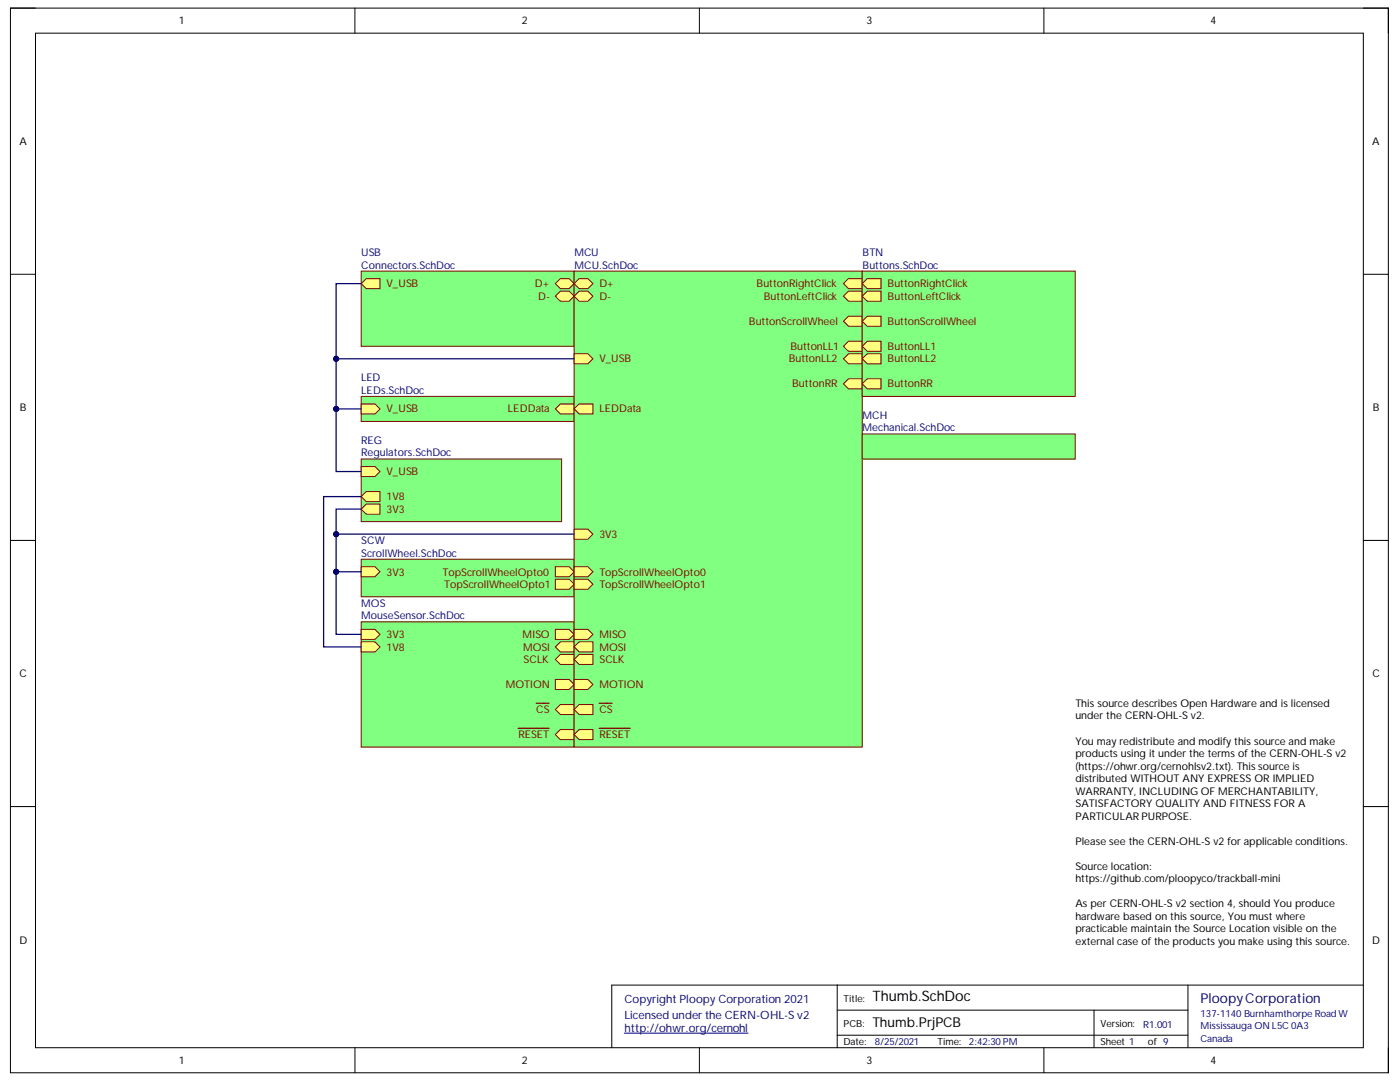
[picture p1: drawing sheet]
<svg xmlns="http://www.w3.org/2000/svg" width="279mm" height="216mm" viewBox="0 0 279 216" stroke-linecap="round" stroke-linejoin="round" font-family="sans-serif">
<path d="M2.1 1.6h275v212.5h-275z" fill="none" stroke="#000" stroke-width=".2"/>
<path d="M7.1 6.6h265v202.5h-265z" fill-rule="evenodd" fill="#fff"/>
<g fill="none" stroke="#000" stroke-width=".2">
<path d="M2.1 1.6h5M7.1 6.6h265v202.5h-265zM70.8 1.6v5M139.6 1.6v5M208.3 1.6v5M272.1 1.6h5v5M2.1 54.7h5M272.1 54.7h5M2.1 107.8h5M272.1 107.8h5M2.1 160.9h5M272.1 160.9h5"/>
<path d="M167.1 196.6v12.5M237.1 196.6v12.5M272.1 196.6h-150v12.5M70.8 209.1v5M139.6 209.1v5M167.1 201.6h70M167.1 206.6h70M208.3 209.1v5M218.3 201.6v7.5M277.1 209.1v5"/>
</g>
<path d="M124.6 206.2h24.7" fill="none" stroke="#000080" stroke-width=".2"/>
<path d="M72.1 54.1h42.5v15h-42.5z" fill-rule="evenodd" fill="#80ff80"/>
<path d="M72.1 54.1h42.5v15h-42.5z" fill="none" stroke="#800000" stroke-width=".2"/>
<path d="M110.8 56.6l1-1h1.8l1 1-1 1h-1.8z" fill-rule="evenodd" fill="#ffff80"/>
<path d="M110.8 56.6l1-1h1.8l1 1-1 1h-1.8z" fill="none" stroke="#800000" stroke-width=".2"/>
<path d="M72.1 56.6l1-1h2.7v2h-2.7z" fill-rule="evenodd" fill="#ffff80"/>
<path d="M72.1 56.6l1-1h2.7v2h-2.7z" fill="none" stroke="#800000" stroke-width=".2"/>
<path d="M110.8 59.1l1-1h1.8l1 1-1 1h-1.8z" fill-rule="evenodd" fill="#ffff80"/>
<path d="M110.8 59.1l1-1h1.8l1 1-1 1h-1.8z" fill="none" stroke="#800000" stroke-width=".2"/>
<path d="M72.1 79.1h42.5v5h-42.5z" fill-rule="evenodd" fill="#80ff80"/>
<path d="M72.1 79.1h42.5v5h-42.5z" fill="none" stroke="#800000" stroke-width=".2"/>
<path d="M72.1 80.6h2.7l1 1-1 1h-2.7z" fill-rule="evenodd" fill="#ffff80"/>
<path d="M72.1 80.6h2.7l1 1-1 1h-2.7z" fill="none" stroke="#800000" stroke-width=".2"/>
<path d="M110.8 81.6l1-1h2.8v2h-2.8z" fill-rule="evenodd" fill="#ffff80"/>
<path d="M110.8 81.6l1-1h2.8v2h-2.8z" fill="none" stroke="#800000" stroke-width=".2"/>
<path d="M72.1 91.6h40v12.5h-40z" fill-rule="evenodd" fill="#80ff80"/>
<path d="M72.1 91.6h40v12.5h-40z" fill="none" stroke="#800000" stroke-width=".2"/>
<path d="M72.1 101.6l1-1h2.7v2h-2.7z" fill-rule="evenodd" fill="#ffff80"/>
<path d="M72.1 101.6l1-1h2.7v2h-2.7z" fill="none" stroke="#800000" stroke-width=".2"/>
<path d="M72.1 93.1h2.7l1 1-1 1h-2.7z" fill-rule="evenodd" fill="#ffff80"/>
<path d="M72.1 93.1h2.7l1 1-1 1h-2.7z" fill="none" stroke="#800000" stroke-width=".2"/>
<path d="M73.1 98.1h2.7v2h-2.7l-1-1z" fill-rule="evenodd" fill="#ffff80"/>
<path d="M73.1 98.1h2.7v2h-2.7l-1-1z" fill="none" stroke="#800000" stroke-width=".2"/>
<path d="M72.1 111.6h42.5v7.5h-42.5z" fill-rule="evenodd" fill="#80ff80"/>
<path d="M72.1 111.6h42.5v7.5h-42.5z" fill="none" stroke="#800000" stroke-width=".2"/>
<path d="M110.8 115.6h2.8l1 1-1 1h-2.8z" fill-rule="evenodd" fill="#ffff80"/>
<path d="M110.8 115.6h2.8l1 1-1 1h-2.8z" fill="none" stroke="#800000" stroke-width=".2"/>
<path d="M110.8 113.1h2.8l1 1-1 1h-2.8z" fill-rule="evenodd" fill="#ffff80"/>
<path d="M110.8 113.1h2.8l1 1-1 1h-2.8z" fill="none" stroke="#800000" stroke-width=".2"/>
<path d="M72.1 113.1h2.7l1 1-1 1h-2.7z" fill-rule="evenodd" fill="#ffff80"/>
<path d="M72.1 113.1h2.7l1 1-1 1h-2.7z" fill="none" stroke="#800000" stroke-width=".2"/>
<path d="M72.1 124.1h42.5v25h-42.5z" fill-rule="evenodd" fill="#80ff80"/>
<path d="M72.1 124.1h42.5v25h-42.5z" fill="none" stroke="#800000" stroke-width=".2"/>
<path d="M72.1 128.1h2.7l1 1-1 1h-2.7z" fill-rule="evenodd" fill="#ffff80"/>
<path d="M72.1 128.1h2.7l1 1-1 1h-2.7z" fill="none" stroke="#800000" stroke-width=".2"/>
<path d="M72.1 125.6h2.7l1 1-1 1h-2.7z" fill-rule="evenodd" fill="#ffff80"/>
<path d="M72.1 125.6h2.7l1 1-1 1h-2.7z" fill="none" stroke="#800000" stroke-width=".2"/>
<path d="M110.8 141.6l1-1h2.8v2h-2.8z" fill-rule="evenodd" fill="#ffff80"/>
<path d="M110.8 141.6l1-1h2.8v2h-2.8z" fill="none" stroke="#800000" stroke-width=".2"/>
<path d="M107 140.3h2.6" fill="none" stroke="#800000" stroke-width=".25"/>
<path d="M110.8 125.6h2.8l1 1-1 1h-2.8z" fill-rule="evenodd" fill="#ffff80"/>
<path d="M110.8 125.6h2.8l1 1-1 1h-2.8z" fill="none" stroke="#800000" stroke-width=".2"/>
<path d="M111.8 128.1h2.8v2h-2.8l-1-1z" fill-rule="evenodd" fill="#ffff80"/>
<path d="M111.8 128.1h2.8v2h-2.8l-1-1z" fill="none" stroke="#800000" stroke-width=".2"/>
<path d="M110.8 131.6l1-1h2.8v2h-2.8z" fill-rule="evenodd" fill="#ffff80"/>
<path d="M110.8 131.6l1-1h2.8v2h-2.8z" fill="none" stroke="#800000" stroke-width=".2"/>
<path d="M110.8 146.6l1-1h2.8v2h-2.8z" fill-rule="evenodd" fill="#ffff80"/>
<path d="M110.8 146.6l1-1h2.8v2h-2.8z" fill="none" stroke="#800000" stroke-width=".2"/>
<path d="M103.4 145.3h6.2" fill="none" stroke="#800000" stroke-width=".25"/>
<path d="M110.8 135.6h2.8l1 1-1 1h-2.8z" fill-rule="evenodd" fill="#ffff80"/>
<path d="M110.8 135.6h2.8l1 1-1 1h-2.8z" fill="none" stroke="#800000" stroke-width=".2"/>
<path d="M114.6 54.1h57.5v95h-57.5z" fill-rule="evenodd" fill="#80ff80"/>
<path d="M114.6 54.1h57.5v95h-57.5z" fill="none" stroke="#800000" stroke-width=".2"/>
<path d="M114.6 56.6l1-1h1.7l1 1-1 1h-1.7z" fill-rule="evenodd" fill="#ffff80"/>
<path d="M114.6 56.6l1-1h1.7l1 1-1 1h-1.7z" fill="none" stroke="#800000" stroke-width=".2"/>
<path d="M114.6 59.1l1-1h1.7l1 1-1 1h-1.7z" fill-rule="evenodd" fill="#ffff80"/>
<path d="M114.6 59.1l1-1h1.7l1 1-1 1h-1.7z" fill="none" stroke="#800000" stroke-width=".2"/>
<path d="M168.3 56.6l1-1h2.8v2h-2.8z" fill-rule="evenodd" fill="#ffff80"/>
<path d="M168.3 56.6l1-1h2.8v2h-2.8z" fill="none" stroke="#800000" stroke-width=".2"/>
<path d="M168.3 59.1l1-1h2.8v2h-2.8z" fill-rule="evenodd" fill="#ffff80"/>
<path d="M168.3 59.1l1-1h2.8v2h-2.8z" fill="none" stroke="#800000" stroke-width=".2"/>
<path d="M168.3 64.1l1-1h2.8v2h-2.8z" fill-rule="evenodd" fill="#ffff80"/>
<path d="M168.3 64.1l1-1h2.8v2h-2.8z" fill="none" stroke="#800000" stroke-width=".2"/>
<path d="M114.6 70.6h2.7l1 1-1 1h-2.7z" fill-rule="evenodd" fill="#ffff80"/>
<path d="M114.6 70.6h2.7l1 1-1 1h-2.7z" fill="none" stroke="#800000" stroke-width=".2"/>
<path d="M169.3 68.1h2.8v2h-2.8l-1-1z" fill-rule="evenodd" fill="#ffff80"/>
<path d="M169.3 68.1h2.8v2h-2.8l-1-1z" fill="none" stroke="#800000" stroke-width=".2"/>
<path d="M168.3 76.6l1-1h2.8v2h-2.8z" fill-rule="evenodd" fill="#ffff80"/>
<path d="M168.3 76.6l1-1h2.8v2h-2.8z" fill="none" stroke="#800000" stroke-width=".2"/>
<path d="M168.3 71.6l1-1h2.8v2h-2.8z" fill-rule="evenodd" fill="#ffff80"/>
<path d="M168.3 71.6l1-1h2.8v2h-2.8z" fill="none" stroke="#800000" stroke-width=".2"/>
<path d="M114.6 81.6l1-1h2.7v2h-2.7z" fill-rule="evenodd" fill="#ffff80"/>
<path d="M114.6 81.6l1-1h2.7v2h-2.7z" fill="none" stroke="#800000" stroke-width=".2"/>
<path d="M114.6 105.6h2.7l1 1-1 1h-2.7z" fill-rule="evenodd" fill="#ffff80"/>
<path d="M114.6 105.6h2.7l1 1-1 1h-2.7z" fill="none" stroke="#800000" stroke-width=".2"/>
<path d="M114.6 115.6h2.7l1 1-1 1h-2.7z" fill-rule="evenodd" fill="#ffff80"/>
<path d="M114.6 115.6h2.7l1 1-1 1h-2.7z" fill="none" stroke="#800000" stroke-width=".2"/>
<path d="M114.6 113.1h2.7l1 1-1 1h-2.7z" fill-rule="evenodd" fill="#ffff80"/>
<path d="M114.6 113.1h2.7l1 1-1 1h-2.7z" fill="none" stroke="#800000" stroke-width=".2"/>
<path d="M115.6 128.1h2.7v2h-2.7l-1-1z" fill-rule="evenodd" fill="#ffff80"/>
<path d="M115.6 128.1h2.7v2h-2.7l-1-1z" fill="none" stroke="#800000" stroke-width=".2"/>
<path d="M114.6 131.6l1-1h2.7v2h-2.7z" fill-rule="evenodd" fill="#ffff80"/>
<path d="M114.6 131.6l1-1h2.7v2h-2.7z" fill="none" stroke="#800000" stroke-width=".2"/>
<path d="M114.6 125.6h2.7l1 1-1 1h-2.7z" fill-rule="evenodd" fill="#ffff80"/>
<path d="M114.6 125.6h2.7l1 1-1 1h-2.7z" fill="none" stroke="#800000" stroke-width=".2"/>
<path d="M114.6 141.6l1-1h2.7v2h-2.7z" fill-rule="evenodd" fill="#ffff80"/>
<path d="M114.6 141.6l1-1h2.7v2h-2.7z" fill="none" stroke="#800000" stroke-width=".2"/>
<path d="M119.6 140.3h2.5" fill="none" stroke="#800000" stroke-width=".25"/>
<path d="M114.6 146.6l1-1h2.7v2h-2.7z" fill-rule="evenodd" fill="#ffff80"/>
<path d="M114.6 146.6l1-1h2.7v2h-2.7z" fill="none" stroke="#800000" stroke-width=".2"/>
<path d="M119.6 145.3h6.2" fill="none" stroke="#800000" stroke-width=".25"/>
<path d="M114.6 135.6h2.7l1 1-1 1h-2.7z" fill-rule="evenodd" fill="#ffff80"/>
<path d="M114.6 135.6h2.7l1 1-1 1h-2.7z" fill="none" stroke="#800000" stroke-width=".2"/>
<path d="M172.1 54.1h42.5v25h-42.5z" fill-rule="evenodd" fill="#80ff80"/>
<path d="M172.1 54.1h42.5v25h-42.5z" fill="none" stroke="#800000" stroke-width=".2"/>
<path d="M173.1 55.6h2.7v2h-2.7l-1-1z" fill-rule="evenodd" fill="#ffff80"/>
<path d="M173.1 55.6h2.7v2h-2.7l-1-1z" fill="none" stroke="#800000" stroke-width=".2"/>
<path d="M172.1 59.1l1-1h2.7v2h-2.7z" fill-rule="evenodd" fill="#ffff80"/>
<path d="M172.1 59.1l1-1h2.7v2h-2.7z" fill="none" stroke="#800000" stroke-width=".2"/>
<path d="M172.1 64.1l1-1h2.7v2h-2.7z" fill-rule="evenodd" fill="#ffff80"/>
<path d="M172.1 64.1l1-1h2.7v2h-2.7z" fill="none" stroke="#800000" stroke-width=".2"/>
<path d="M173.1 68.1h2.7v2h-2.7l-1-1z" fill-rule="evenodd" fill="#ffff80"/>
<path d="M173.1 68.1h2.7v2h-2.7l-1-1z" fill="none" stroke="#800000" stroke-width=".2"/>
<path d="M172.1 76.6l1-1h2.7v2h-2.7z" fill-rule="evenodd" fill="#ffff80"/>
<path d="M172.1 76.6l1-1h2.7v2h-2.7z" fill="none" stroke="#800000" stroke-width=".2"/>
<path d="M172.1 71.6l1-1h2.7v2h-2.7z" fill-rule="evenodd" fill="#ffff80"/>
<path d="M172.1 71.6l1-1h2.7v2h-2.7z" fill="none" stroke="#800000" stroke-width=".2"/>
<path d="M172.1 86.6h42.5v5h-42.5z" fill-rule="evenodd" fill="#80ff80"/>
<path d="M172.1 86.6h42.5v5h-42.5z" fill="none" stroke="#800000" stroke-width=".2"/>
<path d="M72.1 99.1h-7.5v30h7.5M67.1 114.1v12.5h5" fill="none" stroke="#000080" stroke-width=".25"/>
<circle cx="67.1" cy="114.1" r=".5" fill="#000080"/>
<circle cx="67.1" cy="114.1" r=".5" fill="none" stroke="#000080" stroke-width=".2"/>
<path d="M72.1 101.6h-5v12.5h5" fill="none" stroke="#000080" stroke-width=".25"/>
<circle cx="67.1" cy="114.1" r=".5" fill="#000080"/>
<circle cx="67.1" cy="114.1" r=".5" fill="none" stroke="#000080" stroke-width=".2"/>
<circle cx="67.1" cy="106.6" r=".5" fill="#000080"/>
<circle cx="67.1" cy="106.6" r=".5" fill="none" stroke="#000080" stroke-width=".2"/>
<path d="M67.1 106.6h47.5" fill="none" stroke="#000080" stroke-width=".25"/>
<circle cx="67.1" cy="106.6" r=".5" fill="#000080"/>
<circle cx="67.1" cy="106.6" r=".5" fill="none" stroke="#000080" stroke-width=".2"/>
<path d="M67.1 81.6v12.5h5" fill="none" stroke="#000080" stroke-width=".25"/>
<circle cx="67.1" cy="81.6" r=".5" fill="#000080"/>
<circle cx="67.1" cy="81.6" r=".5" fill="none" stroke="#000080" stroke-width=".2"/>
<path d="M72.1 56.6h-5v25h5" fill="none" stroke="#000080" stroke-width=".25"/>
<circle cx="67.1" cy="71.6" r=".5" fill="#000080"/>
<circle cx="67.1" cy="71.6" r=".5" fill="none" stroke="#000080" stroke-width=".2"/>
<circle cx="67.1" cy="81.6" r=".5" fill="#000080"/>
<circle cx="67.1" cy="81.6" r=".5" fill="none" stroke="#000080" stroke-width=".2"/>
<path d="M67.1 71.6h47.5" fill="none" stroke="#000080" stroke-width=".25"/>
<circle cx="67.1" cy="71.6" r=".5" fill="#000080"/>
<circle cx="67.1" cy="71.6" r=".5" fill="none" stroke="#000080" stroke-width=".2"/>
<path d="M214.6 139.1h55v55h-55z" fill-rule="evenodd" fill="#fff"/>
<path d="M214.6 139.1h55v55h-55z" fill="none" stroke="#fff" stroke-width=".2"/>
<text font-size="2.9" x="174.1" y="199.8">Thumb.SchDoc</text>
<text font-size="2.7" fill="#000080" x="239.6" y="200.1">PloopyCorporation</text>
<text font-size="2.7" x="174.1" y="204.8">Thumb.PrjPCB</text>
<g font-size="2.3" fill="#000080">
<text x="124.6" y="200.2">CopyrightPloopyCorporation2021</text>
<text x="124.6" y="203.4">Licensed undertheCERN-OHL-Sv2</text>
<text x="124.6" y="205.9">http://ohwr.org/cernohl</text>
</g>
<g font-size="2.1">
<text x="35.7" y="4.8">1</text>
<text x="104.1" y="4.8">2</text>
<text x="172.9" y="4.8">3</text>
<text x="241.6" y="4.8">4</text>
<text x="3.9" y="28.9">A</text>
<text x="273.8" y="28.9">A</text>
<text x="4" y="82">B</text>
<text x="274" y="82">B</text>
<text x="3.9" y="135.2">C</text>
<text x="273.9" y="135.2">C</text>
<text x="214.6" y="141.1">Thissource describesOpen Hardware and islicensed</text>
<text x="214.6" y="143.5">under the CERN-OHL-S v2.</text>
<text x="214.6" y="148.6">You may redistribute and modify thissource and make</text>
<text x="214.6" y="151.1">productsusing it under the termsof the CERN-OHL-S v2</text>
<text x="214.6" y="153.6">(https://ohwr.org/cernohlsv2.txt). Thissourceis</text>
<text x="214.6" y="156">distributed WITHOUT ANY EXPRESS ORIMPLIED</text>
<text x="214.6" y="158.6">WARRANTY, INCLUDING OF MERCHANTABILITY,</text>
<text x="214.6" y="161">SATISFACTORY QUALITY AND FITNESS FORA</text>
<text x="214.6" y="163.6">PARTICULARPURPOSE.</text>
<text x="214.6" y="168.6">Please see the CERN-OHL-S v2 for applicable conditions.</text>
<text x="214.6" y="173.5">Source location:</text>
<text x="214.6" y="176.1">https://github.com/ploopyco/trackball-mini</text>
<text x="214.6" y="181.1">Asper CERN-OHL-S v2 section 4, should You produce</text>
<text x="214.6" y="183.5">hardware based on thissource, You must where</text>
<text x="3.9" y="188.3">D</text>
<text x="214.6" y="186.1">practicable maintain the Source Location visible on the</text>
<text x="214.6" y="188.5">external case of the productsyou make using thissource.</text>
<text x="273.8" y="188.3">D</text>
<text x="35.7" y="212.3">1</text>
<text x="104.1" y="212.3">2</text>
<text x="172.9" y="212.3">3</text>
<text x="241.6" y="212.3">4</text>
</g>
<g font-size="2.1" fill="#000080">
<text x="72.1" y="51.1">USB</text>
<text x="72.1" y="53.6">Connectors.SchDoc</text>
<text x="114.6" y="51.1">MCU</text>
<text x="114.6" y="53.6">MCU.SchDoc</text>
<text x="172.1" y="51.1">BTN</text>
<text x="172.1" y="53.6">Buttons.SchDoc</text>
<text x="72.1" y="76.1">LED</text>
<text x="72.1" y="78.6">LEDs.SchDoc</text>
<text x="172.1" y="83.6">MCH</text>
<text x="72.1" y="88.6">REG</text>
<text x="172.1" y="86.1">Mechanical.SchDoc</text>
<text x="72.1" y="91.1">Regulators.SchDoc</text>
<text x="72.1" y="108.6">SCW</text>
<text x="72.1" y="111">ScrollWheel.SchDoc</text>
<text x="72.1" y="121.1">MOS</text>
<text x="72.1" y="123.6">MouseSensor.SchDoc</text>
</g>
<g font-size="2.1" fill="#800000">
<text x="77.1" y="57.3">V_USB</text>
<text x="106.8" y="57.3">D+</text>
<text x="107.4" y="59.8">D-</text>
<text x="119.6" y="57.3">D+</text>
<text x="119.6" y="59.8">D-</text>
<text x="151" y="57.3">ButtonRightClick</text>
<text x="152.4" y="59.8">ButtonLeftClick</text>
<text x="177.1" y="57.3">ButtonRightClick</text>
<text x="177.1" y="59.8">ButtonLeftClick</text>
<text x="149.5" y="64.9">ButtonScrollWheel</text>
<text x="177.1" y="64.9">ButtonScrollWheel</text>
<text x="157.8" y="69.9">ButtonLL1</text>
<text x="177.1" y="69.9">ButtonLL1</text>
<text x="119.6" y="72.3">V_USB</text>
<text x="157.4" y="72.3">ButtonLL2</text>
<text x="158.1" y="77.3">ButtonRR</text>
<text x="177.1" y="77.3">ButtonRR</text>
<text x="177.1" y="72.3">ButtonLL2</text>
<text x="77.1" y="82.3">V_USB</text>
<text x="101.3" y="82.3">LEDData</text>
<text x="119.6" y="82.3">LEDData</text>
<text x="77.1" y="94.8">V_USB</text>
<text x="77.1" y="99.8">1V8</text>
<text x="77.1" y="102.3">3V3</text>
<text x="119.6" y="107.3">3V3</text>
<text x="77.1" y="114.9">3V3</text>
<text x="88.3" y="114.9">TopScrollWheelOpto0</text>
<text x="88.7" y="117.3">TopScrollWheelOpto1</text>
<text x="119.6" y="117.3">TopScrollWheelOpto1</text>
<text x="119.6" y="114.9">TopScrollWheelOpto0</text>
<text x="77.1" y="129.8">1V8</text>
<text x="77.1" y="127.3">3V3</text>
<text x="104.3" y="127.3">MISO</text>
<text x="104.4" y="129.8">MOSI</text>
<text x="119.6" y="129.8">MOSI</text>
<text x="119.6" y="127.3">MISO</text>
<text x="100.9" y="137.4">MOTION</text>
<text x="104.5" y="132.4">SCLK</text>
<text x="119.6" y="132.4">SCLK</text>
<text x="119.6" y="137.4">MOTION</text>
<text x="107" y="142.3">CS</text>
<text x="119.6" y="142.3">CS</text>
<text x="103.5" y="147.3">RESET</text>
<text x="119.6" y="147.3">RESET</text>
</g>
<g font-size="1.9">
<text x="168.3" y="199.9">Title:</text>
<text x="168.3" y="208.6">Date:</text>
<text x="168.3" y="204.8">PCB:</text>
<text x="187.1" y="208.6">Time:</text>
<text x="219.6" y="204.8">Version:</text>
<text x="219.6" y="208.6">Sheet 1</text>
<text x="229.1" y="208.6">of 9</text>
</g>
<g font-size="1.9" fill="#000080">
<text x="239.6" y="202.9">137-1140BurnhamthorpeRoadW</text>
<text x="174.6" y="208.6">8/25/2021</text>
<text x="193.4" y="208.6">2:42:30PM</text>
<text x="228.1" y="205.1">R1.001</text>
<text x="239.6" y="205.3">MississaugaON L5C0A3</text>
<text x="239.6" y="207.9">Canada</text>
</g>
</svg>
